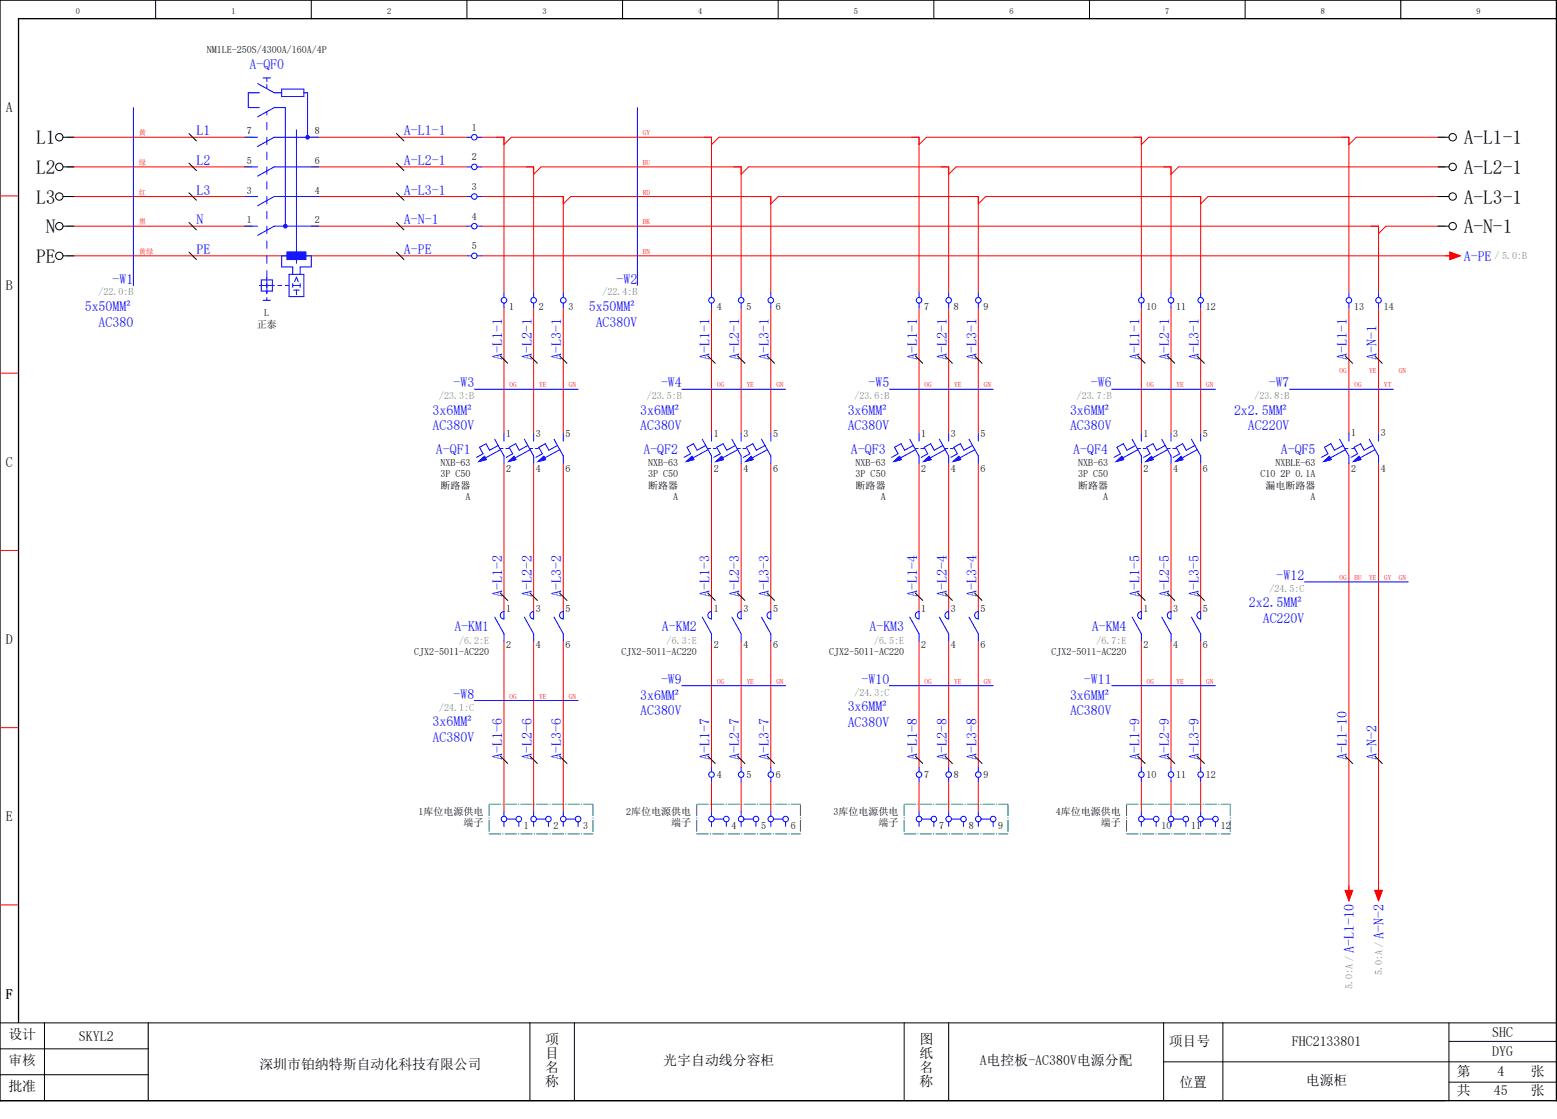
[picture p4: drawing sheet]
<svg xmlns="http://www.w3.org/2000/svg" width="420mm" height="302mm" viewBox="0 0 420 302" stroke-linecap="round" stroke-linejoin="round" font-family="sans-serif">
<g fill="none" stroke="#000" stroke-width=".27">
<path d="M42 0v5M84 0v5M126 0v5M168 0v5M210 0v5M252 0v5M294 0v5M336 0v5M378 0v5M0 276h420M12 276v21M40 276v21"/>
<path d="M143 276v21M155 276v21M244 276v21M256 276v21M314 276v21M330 276v21M391 276v21M0 297h390M0 290h40M0 283h40M314 286.5h106M391 292h29"/>
<path d="M391 281h29"/>
</g>
<path d="M0 0h420v297h-420zM420 5h-415v271" fill="none" stroke="#000" stroke-width=".35"/>
<g fill="none" stroke="#f00" stroke-width=".27">
<path d="M18 37h50M84 37h42M130 37h6v42M136 39l2-2h54v42M192 39l2-2h54v42M248 39l2-2h58v42M308 39l2-2h54v42M390 37h-24l-2 2M0 52.9h5M18 45h50M18 53h50M84 45h42"/>
<path d="M84 53h42M130 45h14v34M130 53h22v26M144 47l2-2h54v34M152 55l2-2h54v26M200 47l2-2h54v34M208 55l2-2h54v26M256 47l2-2h58v34M264 55l2-2h58v26M390 45h-72l-2 2M390 53h-64l-2 2M18 61h50"/>
<path d="M18 69h108M84 61h42M130 61h242v18M130 69h262M390 61h-16l-2 2M136 83v34M144 83v34M152 83v34M192 83v34M200 83v34M208 83v34M248 83v34"/>
<path d="M256 83v34M264 83v34M308 83v34M316 83v34M324 83v34M364 83v34M372 83v34M0 100.7h5M136 125v40M144 125v40M152 125v40M192 125v40"/>
<path d="M200 125v40M208 125v40M248 125v40M256 125v40M264 125v40M308 125v40M316 125v40M324 125v40M364 125v116M372 125v116M0 148.5h5M136 173v46"/>
<path d="M144 173v46M152 173v46M192 173v34M200 173v34M208 173v34M248 173v34M256 173v34M264 173v34M308 173v34M316 173v34M324 173v34M0 196.4h5"/>
<path d="M192 211v8M200 211v8M208 211v8M248 211v8M256 211v8M264 211v8M308 211v8M316 211v8M324 211v8M0 244.2h5"/>
</g>
<g fill="none" stroke="#00f" stroke-width=".27">
<path d="M80 35v36M74 53l-4.5 2.5M74 45l-4.5 2.5M70 77h4M70.5 75.5h3v3h-3zM72 75v4.3M74 61l-4.5 2.5M75 77h1M77 77h1M77.5 69h-1.5v3h3v2M77.5 68h5v2h-5zM78 74h4v6h-4z"/>
<path d="M79 77h2M79 76.5v1M79.3 78.3h1.5M79.5 76l.5-1.2 .5 1.2M80 78.3v1.2M81 76.5v1M82.5 69h1.5v3h-3v2M71 81h2M72 80.3v.7"/>
</g>
<path d="M77.5 68h5v2h-5z" fill="#00f" stroke="#00f" stroke-width=".27"/>
<g fill="#00f">
<circle cx="77" cy="61" r=".62"/>
<circle cx="83" cy="37" r=".62"/>
</g>
<g fill="none" stroke="#00f" stroke-width=".27">
<path d="M36 29v48M66 37h3.5M69.5 22.5l4.5 2.5h2M69.5 31.5l4.5-2.5h3v32M70 25h-3v4h3M71 21h2M72 21v1M72 22.8v1M72 30.2v.8M72 33v2M72 37v2M76 24h6v2h-6z"/>
<path d="M82 25h1v12M86 37h-12l-4.5 2.5M126 37h1.3M128.8 37h1.2M172 29v48M66 45h3.5M66 53h3.5M72 41v2M72 45v2M72 49v2M72 53v2M72 57v2"/>
<path d="M74 45h12M74 53h12M126 45h1.3M126 53h1.3M128.8 45h1.2M128.8 53h1.2M66 61h3.5M72 61v2M72 65v2M72 69v2M72 73v2M74 61h12"/>
<path d="M126 61h1.3M126 69h1.3M128.8 61h1.2M128.8 69h1.2M136 79v1.3M144 79v1.3M152 79v1.3M192 79v1.3M200 79v1.3M208 79v1.3M248 79v1.3M256 79v1.3"/>
<path d="M264 79v1.3M308 79v1.3M316 79v1.3M324 79v1.3M364 79v1.3M372 79v1.3M136 81.8v1.2M144 81.8v1.2M152 81.8v1.2M192 81.8v1.2M200 81.8v1.2M208 81.8v1.2"/>
<path d="M248 81.8v1.2M256 81.8v1.2M264 81.8v1.2M308 81.8v1.2M316 81.8v1.2M324 81.8v1.2M364 81.8v1.2M372 81.8v1.2M128 105h28M133.5 118.5l2.5 4.5v2M136 117v2M141.5 118.5l2.5 4.5v2"/>
<path d="M144 117v2M149.5 118.5l2.5 4.5v2M152 117v2M184 105h28M189.5 118.5l2.5 4.5v2M192 117v2M197.5 118.5l2.5 4.5v2M200 117v2M205.5 118.5l2.5 4.5v2M208 117v2M240 105h28M245.5 118.5l2.5 4.5v2"/>
<path d="M248 117v2M253.5 118.5l2.5 4.5v2M256 117v2M261.5 118.5l2.5 4.5v2M264 117v2M300 105h28M305.5 118.5l2.5 4.5v2M308 117v2M313.5 118.5l2.5 4.5v2M316 117v2M321.5 118.5l2.5 4.5v2M324 117v2"/>
<path d="M348 105h28M361.5 118.5l2.5 4.5v2M364 117v2M369.5 118.5l2.5 4.5v2M372 117v2M129.2 124.5l1.5-1.4 .5 .9zM134.4 120.2l-2.3 1.3-1-1.8-1.7 1 1 1.8-1.8 .9M135 121h.7M135.1 121.3l-4.1 2.3M136.5 121h.7M137.2 124.5l1.5-1.4 .5 .9zM142.4 120.2l-2.3 1.3-1-1.8-1.7 1 1 1.8-1.8 .9"/>
<path d="M143 121h.7M143.1 121.3l-4.1 2.3M144.5 121h.7M145.2 124.5l1.5-1.4 .5 .9zM150.4 120.2l-2.3 1.3-1-1.8-1.7 1 1 1.8-1.8 .9M151.1 121.3l-4.1 2.3M185.2 124.5l1.5-1.4 .5 .9zM190.4 120.2l-2.3 1.3-1-1.8-1.7 1 1 1.8-1.8 .9M191 121h.7M191.1 121.3l-4.1 2.3M192.5 121h.7M193.2 124.5l1.5-1.4 .5 .9z"/>
<path d="M198.4 120.2l-2.3 1.3-1-1.8-1.7 1 1 1.8-1.8 .9M199 121h.7M199.1 121.3l-4.1 2.3M200.5 121h.7M201.2 124.5l1.5-1.4 .5 .9zM206.4 120.2l-2.3 1.3-1-1.8-1.7 1 1 1.8-1.8 .9M207.1 121.3l-4.1 2.3M241.2 124.5l1.5-1.4 .5 .9zM246.4 120.2l-2.3 1.3-1-1.8-1.7 1 1 1.8-1.8 .9M247 121h.8M247.1 121.3l-4.1 2.3M248.5 121h.7"/>
<path d="M249.2 124.5l1.5-1.4 .5 .9zM254.4 120.2l-2.3 1.3-1-1.8-1.7 1 1 1.8-1.8 .9M255 121h.8M255.1 121.3l-4.1 2.3M256.5 121h.8M257.2 124.5l1.5-1.4 .5 .9zM262.4 120.2l-2.3 1.3-1-1.8-1.7 1 1 1.8-1.8 .9M263.1 121.3l-4.1 2.3M301.2 124.5l1.5-1.4 .5 .9zM306.4 120.2l-2.3 1.3-1-1.8-1.7 1 1 1.8-1.8 .9M307 121h.7M307.1 121.3l-4.1 2.3"/>
<path d="M308.5 121h.7M309.2 124.5l1.5-1.4 .5 .9zM314.4 120.2l-2.3 1.3-1-1.8-1.7 1 1 1.8-1.8 .9M315 121h.7M315.1 121.3l-4.1 2.3M316.5 121h.7M317.2 124.5l1.5-1.4 .5 .9zM322.4 120.2l-2.3 1.3-1-1.8-1.7 1 1 1.8-1.8 .9M323.1 121.3l-4.1 2.3M357.2 124.5l1.5-1.4 .5 .9zM362.4 120.2l-2.3 1.3-1-1.8-1.7 1 1 1.8-1.8 .9M363 121h.7"/>
<path d="M363.1 121.3l-4.1 2.3M364.8 121h.7M365.2 124.5l1.5-1.4 .5 .9zM370.4 120.2l-2.3 1.3-1-1.8-1.7 1 1 1.8-1.8 .9M371.1 121.3l-4.1 2.3M352 157h28M133.5 166.5l2.5 4.5v2M135.3 165.3l.7-.3v2a1 1 0 0 1-.9-.6 1 1 0 0 1 .2-1.1zM141.5 166.5l2.5 4.5v2M143.3 165.3l.7-.3v2a1 1 0 0 1-.9-.6 1 1 0 0 1 .2-1.1zM149.5 166.5l2.5 4.5v2M151.3 165.3l.7-.3v2a1 1 0 0 1-.9-.6 1 1 0 0 1 .2-1.1z"/>
<path d="M189.5 166.5l2.5 4.5v2M191.3 165.3l.7-.3v2a1 1 0 0 1-.9-.6 1 1 0 0 1 .2-1.1zM197.5 166.5l2.5 4.5v2M199.3 165.3l.7-.3v2a1 1 0 0 1-.9-.6 1 1 0 0 1 .2-1.1zM205.5 166.5l2.5 4.5v2M207.3 165.3l.7-.3v2a1 1 0 0 1-.9-.6 1 1 0 0 1 .2-1.1zM245.5 166.5l2.5 4.5v2M247.3 165.3l.7-.3v2a1 1 0 0 1-.9-.6 1 1 0 0 1 .2-1.1zM253.5 166.5l2.5 4.5v2M255.3 165.3l.7-.3v2a1 1 0 0 1-.9-.6 1 1 0 0 1 .2-1.1zM261.5 166.5l2.5 4.5v2M263.3 165.3l.7-.3v2a1 1 0 0 1-.9-.6 1 1 0 0 1 .2-1.1z"/>
<path d="M305.5 166.5l2.5 4.5M307.3 165.3l.7-.3v2a1 1 0 0 1-.9-.6 1 1 0 0 1 .2-1.1zM308 171v2M313.5 166.5l2.5 4.5v2M315.3 165.3l.7-.3v2a1 1 0 0 1-.9-.6 1 1 0 0 1 .2-1.1zM321.5 166.5l2.5 4.5v2M323.3 165.3l.7-.3v2a1 1 0 0 1-.9-.6 1 1 0 0 1 .2-1.1zM128 189h28M184 185h28M240 185h28M300 185h28M136 219v1.3"/>
<path d="M144 219v1.3M152 219v1.3M192 207v1.3M192 209.8v1.2M192 219v1.3M200 207v1.3M200 209.8v1.2M200 219v1.3M208 207v1.3M208 209.8v1.2M208 219v1.3M248 207v1.3"/>
<path d="M248 209.8v1.2M248 219v1.3M256 207v1.3M256 209.8v1.2M256 219v1.3M264 207v1.3M264 209.8v1.2M264 219v1.3M308 207v1.3M308 209.8v1.2M308 219v1.3M316 207v1.3"/>
<path d="M316 209.8v1.2M316 219v1.3M324 207v1.3M324 209.8v1.2M324 219v1.3M136 221.8v1.2M136.8 221h2.4M140 221.8v1.2M144 221.8v1.2M144.8 221h2.5M148 221.8v1.2M152 221.8v1.2"/>
<path d="M152.7 221h2.6M156 221.8v1.2M192 221.8v1.2M192.8 221h2.5M196 221.8v1.2M200 221.8v1.2M200.7 221h2.6M204 221.8v1.2M208 221.8v1.2M208.7 221h2.6M212 221.8v1.2M248 221.8v1.2"/>
<path d="M248.7 221h2.6M252 221.8v1.2M256 221.8v1.2M256.7 221h2.6M260 221.8v1.2M264 221.8v1.2M264.7 221h2.5M268 221.8v1.2M308 221.8v1.2M308.8 221h2.5M312 221.8v1.2M316 221.8v1.2"/>
<path d="M316.8 221h2.5M320 221.8v1.2M324 221.8v1.2M324.7 221h2.6M328 221.8v1.2"/>
<circle cx="128" cy="37" r=".75"/>
<circle cx="128" cy="53" r=".75"/>
<circle cx="128" cy="45" r=".75"/>
<circle cx="128" cy="61" r=".75"/>
<circle cx="128" cy="69" r=".75"/>
<circle cx="136" cy="81" r=".75"/>
<circle cx="144" cy="81" r=".75"/>
<circle cx="152" cy="81" r=".75"/>
<circle cx="192" cy="81" r=".75"/>
<circle cx="200" cy="81" r=".75"/>
<circle cx="208" cy="81" r=".75"/>
<circle cx="248" cy="81" r=".75"/>
<circle cx="256" cy="81" r=".75"/>
<circle cx="264" cy="81" r=".75"/>
<circle cx="308" cy="81" r=".75"/>
<circle cx="316" cy="81" r=".75"/>
<circle cx="324" cy="81" r=".75"/>
<circle cx="364" cy="81" r=".75"/>
<circle cx="372" cy="81" r=".75"/>
<circle cx="192" cy="209" r=".75"/>
<circle cx="200" cy="209" r=".75"/>
<circle cx="208" cy="209" r=".75"/>
<circle cx="248" cy="209" r=".75"/>
<circle cx="256" cy="209" r=".75"/>
<circle cx="264" cy="209" r=".75"/>
<circle cx="308" cy="209" r=".75"/>
<circle cx="316" cy="209" r=".75"/>
<circle cx="324" cy="209" r=".75"/>
<circle cx="136" cy="221" r=".75"/>
<circle cx="140" cy="221" r=".75"/>
<circle cx="144" cy="221" r=".75"/>
<circle cx="148" cy="221" r=".75"/>
<circle cx="152" cy="221" r=".75"/>
<circle cx="156" cy="221" r=".75"/>
<circle cx="192" cy="221" r=".75"/>
<circle cx="196" cy="221" r=".75"/>
<circle cx="200" cy="221" r=".75"/>
<circle cx="204" cy="221" r=".75"/>
<circle cx="208" cy="221" r=".75"/>
<circle cx="212" cy="221" r=".75"/>
<circle cx="248" cy="221" r=".75"/>
<circle cx="252" cy="221" r=".75"/>
<circle cx="256" cy="221" r=".75"/>
<circle cx="260" cy="221" r=".75"/>
<circle cx="264" cy="221" r=".75"/>
<circle cx="268" cy="221" r=".75"/>
<circle cx="308" cy="221" r=".75"/>
<circle cx="312" cy="221" r=".75"/>
<circle cx="316" cy="221" r=".75"/>
<circle cx="320" cy="221" r=".75"/>
<circle cx="324" cy="221" r=".75"/>
<circle cx="328" cy="221" r=".75"/>
</g>
<g fill="#00f" stroke="#00f" stroke-width=".27">
<path d="M137.2 124.5l1.5-1.4 .5 .9z"/>
<path d="M145.2 124.5l1.5-1.4 .5 .9z"/>
<path d="M129.2 124.5l1.5-1.4 .5 .9z"/>
<path d="M193.2 124.5l1.5-1.4 .5 .9z"/>
<path d="M201.2 124.5l1.5-1.4 .5 .9z"/>
<path d="M185.2 124.5l1.5-1.4 .5 .9z"/>
<path d="M249.2 124.5l1.5-1.4 .5 .9z"/>
<path d="M257.2 124.5l1.5-1.4 .5 .9z"/>
<path d="M241.2 124.5l1.5-1.4 .5 .9z"/>
<path d="M309.2 124.5l1.5-1.4 .5 .9z"/>
<path d="M317.2 124.5l1.5-1.4 .5 .9z"/>
<path d="M301.2 124.5l1.5-1.4 .5 .9z"/>
<path d="M365.2 124.5l1.5-1.4 .5 .9z"/>
<path d="M357.2 124.5l1.5-1.4 .5 .9z"/>
</g>
<g fill="none" stroke="#007f7f" stroke-width=".27" stroke-dasharray="3.2 .4 .3 .4" stroke-linecap="butt">
<path d="M132 217h28M132 217v8M160 217v8M188 217h28M188 217v8M216 217v8M244 217h28M244 217v8M272 217v8M304 217h28M304 217v8M332 217v8"/>
<path d="M132 225h28M188 225h28M244 225h28M304 225h28"/>
</g>
<g fill="#f00" stroke="#f00" stroke-width=".27">
<path d="M363 240.3h2l-1 2.7z"/>
<path d="M371 240.3h2l-1 2.7z"/>
<path d="M391.3 68l2.7 1-2.7 1z"/>
</g>
<path d="M390 69h1.3M391.3 68l2.7 1-2.7 1zM364 239v1.3M372 239v1.3M363 240.3h2l-1 2.7zM371 240.3h2l-1 2.7z" fill="none" stroke="#f00" stroke-width=".27"/>
<g fill="none" stroke="#000" stroke-width=".27">
<path d="M17 37h3M51 36l2 2M107 36l2 2M388 37h3M17 45h3M17 53h3M51 44l2 2M51 52l2 2M107 44l2 2M107 52l2 2M388 45h3M388 53h3"/>
<path d="M17 61h3M17 69h3M51 60l2 2M51 68l2 2M107 60l2 2M107 68l2 2M388 61h3M135 96l2 2M143 96l2 2M151 96l2 2M191 96l2 2M199 96l2 2"/>
<path d="M207 96l2 2M247 96l2 2M255 96l2 2M263 96l2 2M307 96l2 2M315 96l2 2M323 96l2 2M363 96l2 2M371 96l2 2M135 160l2 2M143 160l2 2M151 160l2 2"/>
<path d="M191 160l2 2M199 160l2 2M207 160l2 2M247 160l2 2M255 160l2 2M263 160l2 2M307 160l2 2M315 160l2 2M323 160l2 2M135 204l2 2M143 204l2 2M151 204l2 2"/>
<path d="M191 204l2 2M199 204l2 2M207 204l2 2M247 204l2 2M255 204l2 2M263 204l2 2M307 204l2 2M315 204l2 2M323 204l2 2M363 204l2 2M371 204l2 2"/>
<circle cx="16" cy="37" r="1"/>
<circle cx="392" cy="37" r="1"/>
<circle cx="16" cy="45" r="1"/>
<circle cx="16" cy="53" r="1"/>
<circle cx="392" cy="45" r="1"/>
<circle cx="392" cy="53" r="1"/>
<circle cx="16" cy="69" r="1"/>
<circle cx="16" cy="61" r="1"/>
<circle cx="392" cy="61" r="1"/>
</g>
<g font-size="5.3">
<text x="9.8" y="38.9">L1</text>
<text x="395" y="38.9">A-L1-1</text>
<text x="9.8" y="46.9">L2</text>
<text x="395" y="46.9">A-L2-1</text>
<text x="9.8" y="54.9">L3</text>
<text x="395" y="54.9">A-L3-1</text>
<text x="12.4" y="62.9">N</text>
<text x="395" y="62.9">A-N-1</text>
<text x="9.8" y="70.9">PE</text>
</g>
<g font-size="3.7" fill="#00f">
<text x="67.3" y="18.5">A-QF0</text>
<text x="53" y="36.5">L1</text>
<text x="109" y="36.5">A-L1-1</text>
<text x="53" y="44.5">L2</text>
<text x="109" y="44.5">A-L2-1</text>
<text x="53" y="52.5">L3</text>
<text x="109" y="52.5">A-L3-1</text>
<text x="53" y="60.5">N</text>
<text x="109" y="60.5">A-N-1</text>
<text x="53" y="68.5">PE</text>
<text x="109" y="68.5">A-PE</text>
<text x="395" y="70.4">A-PE</text>
<text x="30.4" y="76.5">-W1</text>
<text x="166.4" y="76.5">-W2</text>
<text x="22.9" y="83.9">5x50MM²</text>
<text x="158.9" y="83.9">5x50MM²</text>
<text x="26.6" y="88.1">AC380</text>
<text x="160.7" y="88.1">AC380V</text>
<text x="135.5" y="97" transform="rotate(-90 135.5 97)">A-L1-1</text>
<text x="143.5" y="97" transform="rotate(-90 143.5 97)">A-L2-1</text>
<text x="151.5" y="97" transform="rotate(-90 151.5 97)">A-L3-1</text>
<text x="191.5" y="97" transform="rotate(-90 191.5 97)">A-L1-1</text>
<text x="199.5" y="97" transform="rotate(-90 199.5 97)">A-L2-1</text>
<text x="207.5" y="97" transform="rotate(-90 207.5 97)">A-L3-1</text>
<text x="247.5" y="97" transform="rotate(-90 247.5 97)">A-L1-1</text>
<text x="255.5" y="97" transform="rotate(-90 255.5 97)">A-L2-1</text>
<text x="263.5" y="97" transform="rotate(-90 263.5 97)">A-L3-1</text>
<text x="307.5" y="97" transform="rotate(-90 307.5 97)">A-L1-1</text>
<text x="315.5" y="97" transform="rotate(-90 315.5 97)">A-L2-1</text>
<text x="323.5" y="97" transform="rotate(-90 323.5 97)">A-L3-1</text>
<text x="363.5" y="97" transform="rotate(-90 363.5 97)">A-L1-1</text>
<text x="371.5" y="97" transform="rotate(-90 371.5 97)">A-N-1</text>
<text x="122.4" y="104.5">-W3</text>
<text x="178.4" y="104.5">-W4</text>
<text x="234.4" y="104.5">-W5</text>
<text x="294.4" y="104.5">-W6</text>
<text x="342.4" y="104.5">-W7</text>
<text x="116.8" y="111.9">3x6MM²</text>
<text x="172.7" y="111.9">3x6MM²</text>
<text x="228.7" y="111.9">3x6MM²</text>
<text x="288.8" y="111.9">3x6MM²</text>
<text x="333" y="111.9">2x2.5MM²</text>
<text x="116.8" y="116.1">AC380V</text>
<text x="172.7" y="116.1">AC380V</text>
<text x="228.7" y="116.1">AC380V</text>
<text x="288.8" y="116.1">AC380V</text>
<text x="336.8" y="116.1">AC220V</text>
<text x="117.6" y="122.4">A-QF1</text>
<text x="173.6" y="122.4">A-QF2</text>
<text x="229.6" y="122.4">A-QF3</text>
<text x="289.6" y="122.4">A-QF4</text>
<text x="345.6" y="122.4">A-QF5</text>
<text x="135.5" y="161" transform="rotate(-90 135.5 161)">A-L1-2</text>
<text x="143.5" y="161" transform="rotate(-90 143.5 161)">A-L2-2</text>
<text x="151.5" y="161" transform="rotate(-90 151.5 161)">A-L3-2</text>
<text x="191.5" y="161" transform="rotate(-90 191.5 161)">A-L1-3</text>
<text x="199.5" y="161" transform="rotate(-90 199.5 161)">A-L2-3</text>
<text x="207.5" y="161" transform="rotate(-90 207.5 161)">A-L3-3</text>
<text x="247.5" y="161" transform="rotate(-90 247.5 161)">A-L1-4</text>
<text x="255.5" y="161" transform="rotate(-90 255.5 161)">A-L2-4</text>
<text x="263.5" y="161" transform="rotate(-90 263.5 161)">A-L3-4</text>
<text x="307.5" y="161" transform="rotate(-90 307.5 161)">A-L1-5</text>
<text x="315.5" y="161" transform="rotate(-90 315.5 161)">A-L2-5</text>
<text x="323.5" y="161" transform="rotate(-90 323.5 161)">A-L3-5</text>
<text x="344.5" y="156.5">-W12</text>
<text x="337" y="163.9">2x2.5MM²</text>
<text x="122.6" y="170.4">A-KM1</text>
<text x="178.6" y="170.4">A-KM2</text>
<text x="234.6" y="170.4">A-KM3</text>
<text x="294.6" y="170.4">A-KM4</text>
<text x="340.8" y="168.1">AC220V</text>
<text x="178.4" y="184.5">-W9</text>
<text x="232.5" y="184.5">-W10</text>
<text x="292.5" y="184.5">-W11</text>
<text x="122.4" y="188.5">-W8</text>
<text x="172.7" y="188.8">3x6MM²</text>
<text x="228.7" y="191.9">3x6MM²</text>
<text x="288.8" y="188.8">3x6MM²</text>
<text x="116.8" y="195.9">3x6MM²</text>
<text x="172.7" y="193.1">AC380V</text>
<text x="228.7" y="196.1">AC380V</text>
<text x="288.8" y="193.1">AC380V</text>
<text x="116.8" y="200.1">AC380V</text>
<text x="135.5" y="205" transform="rotate(-90 135.5 205)">A-L1-6</text>
<text x="143.5" y="205" transform="rotate(-90 143.5 205)">A-L2-6</text>
<text x="151.5" y="205" transform="rotate(-90 151.5 205)">A-L3-6</text>
<text x="191.5" y="205" transform="rotate(-90 191.5 205)">A-L1-7</text>
<text x="199.5" y="205" transform="rotate(-90 199.5 205)">A-L2-7</text>
<text x="207.5" y="205" transform="rotate(-90 207.5 205)">A-L3-7</text>
<text x="247.5" y="205" transform="rotate(-90 247.5 205)">A-L1-8</text>
<text x="255.5" y="205" transform="rotate(-90 255.5 205)">A-L2-8</text>
<text x="263.5" y="205" transform="rotate(-90 263.5 205)">A-L3-8</text>
<text x="307.5" y="205" transform="rotate(-90 307.5 205)">A-L1-9</text>
<text x="315.5" y="205" transform="rotate(-90 315.5 205)">A-L2-9</text>
<text x="323.5" y="205" transform="rotate(-90 323.5 205)">A-L3-9</text>
<text x="363.5" y="205" transform="rotate(-90 363.5 205)">A-L1-10</text>
<text x="371.5" y="205" transform="rotate(-90 371.5 205)">A-N-2</text>
<text x="365.3" y="257.2" transform="rotate(-90 365.3 257.2)">A-L1-10</text>
<text x="373.3" y="253.4" transform="rotate(-90 373.3 253.4)">A-N-2</text>
</g>
<g font-size="3.7">
<text x="1.6" y="30.3">A</text>
<text x="1.6" y="78.1">B</text>
<text x="1.6" y="126">C</text>
<text x="1.6" y="173.8">D</text>
<text x="1.6" y="221.6">E</text>
<text x="1.6" y="269.5">F</text>
<text x="2.2" y="280.4">设计</text>
<text x="21.3" y="280.9">SKYL2</text>
<text x="147.1" y="281.8">项</text>
<text x="248.1" y="281.8">图</text>
<text x="402.7" y="279.9">SHC</text>
<text x="2.2" y="287.4">审核</text>
<text x="147.1" y="285.5">目</text>
<text x="179" y="287.4">光宇自动线分容柜</text>
<text x="248.1" y="285.5">纸</text>
<text x="264.4" y="287.4">A电控板-AC380V电源分配</text>
<text x="315.4" y="282.4">项目号</text>
<text x="348.6" y="282.4">FHC2133801</text>
<text x="402.7" y="284.9">DYG</text>
<text x="70" y="288.5">深圳市铂纳特斯自动化科技有限公司</text>
<text x="147.1" y="289.3">名</text>
<text x="147.1" y="293">称</text>
<text x="248.1" y="289.3">名</text>
<text x="248.1" y="293">称</text>
<text x="318.2" y="293.4">位置</text>
<text x="352.4" y="292.9">电源柜</text>
<text x="393.1" y="290.4">第</text>
<text x="404.1" y="290.4">4</text>
<text x="413.1" y="290.4">张</text>
<text x="2.2" y="294.4">批准</text>
<text x="393.1" y="295.4">共</text>
<text x="403.1" y="295.4">45</text>
<text x="413.1" y="295.4">张</text>
</g>
<g font-size="2.7">
<text x="55.8" y="14.4">NM1LE-250S/4300A/160A/4P</text>
<text x="127.3" y="35.3">1</text>
<text x="66.6" y="36.3">7</text>
<text x="85" y="36.3">8</text>
<text x="66.6" y="44.3">5</text>
<text x="85" y="44.3">6</text>
<text x="127.3" y="43.3">2</text>
<text x="66.6" y="52.3">3</text>
<text x="85" y="52.3">4</text>
<text x="127.3" y="51.3">3</text>
<text x="127.3" y="59.3">4</text>
<text x="66.6" y="60.3">1</text>
<text x="85" y="60.3">2</text>
<text x="127.3" y="67.3">5</text>
<text x="137.4" y="83.8">1</text>
<text x="145.4" y="83.8">2</text>
<text x="153.4" y="83.8">3</text>
<text x="193.4" y="83.8">4</text>
<text x="201.4" y="83.8">5</text>
<text x="209.4" y="83.8">6</text>
<text x="249.4" y="83.8">7</text>
<text x="257.4" y="83.8">8</text>
<text x="265.4" y="83.8">9</text>
<text x="309.4" y="83.8">10</text>
<text x="317.4" y="83.8">11</text>
<text x="325.4" y="83.8">12</text>
<text x="365.4" y="83.8">13</text>
<text x="373.4" y="83.8">14</text>
<text x="69.3" y="88.4">正泰</text>
<text x="71.3" y="85.4">L</text>
<text x="136.6" y="118.1">1</text>
<text x="144.6" y="118.1">3</text>
<text x="152.6" y="118.1">5</text>
<text x="192.6" y="118.1">1</text>
<text x="200.6" y="118.1">3</text>
<text x="208.6" y="118.1">5</text>
<text x="248.6" y="118.1">1</text>
<text x="256.6" y="118.1">3</text>
<text x="264.6" y="118.1">5</text>
<text x="308.6" y="118.1">1</text>
<text x="316.6" y="118.1">3</text>
<text x="324.6" y="118.1">5</text>
<text x="364.6" y="117.7">1</text>
<text x="372.6" y="117.7">3</text>
<text x="118.9" y="125.7">NXB-63</text>
<text x="174.9" y="125.7">NXB-63</text>
<text x="230.9" y="125.7">NXB-63</text>
<text x="290.9" y="125.7">NXB-63</text>
<text x="344.2" y="125.7">NXBLE-63</text>
<text x="118.9" y="128.8">3P C50</text>
<text x="118.9" y="131.8">断路器</text>
<text x="136.6" y="127.4">2</text>
<text x="144.6" y="127.4">4</text>
<text x="152.6" y="127.4">6</text>
<text x="174.9" y="128.8">3P C50</text>
<text x="174.9" y="131.8">断路器</text>
<text x="192.6" y="127.4">2</text>
<text x="200.6" y="127.4">4</text>
<text x="208.6" y="127.4">6</text>
<text x="230.9" y="128.8">3P C50</text>
<text x="230.9" y="131.8">断路器</text>
<text x="248.6" y="127.4">2</text>
<text x="256.6" y="127.4">4</text>
<text x="264.6" y="127.4">6</text>
<text x="290.9" y="128.8">3P C50</text>
<text x="290.9" y="131.8">断路器</text>
<text x="308.6" y="127.4">2</text>
<text x="316.6" y="127.4">4</text>
<text x="324.6" y="127.4">6</text>
<text x="340.2" y="128.8">C10 2P 0.1A</text>
<text x="341.5" y="131.8">漏电断路器</text>
<text x="364.6" y="127.4">2</text>
<text x="372.6" y="127.4">4</text>
<text x="125.6" y="134.9">A</text>
<text x="181.6" y="134.9">A</text>
<text x="237.7" y="134.9">A</text>
<text x="297.6" y="134.9">A</text>
<text x="353.6" y="134.9">A</text>
<text x="136.6" y="165.1">1</text>
<text x="144.6" y="165.1">3</text>
<text x="152.6" y="165.1">5</text>
<text x="192.6" y="165.1">1</text>
<text x="200.6" y="165.1">3</text>
<text x="208.6" y="165.1">5</text>
<text x="248.6" y="165.1">1</text>
<text x="256.6" y="165.1">3</text>
<text x="264.6" y="165.1">5</text>
<text x="308.6" y="165.1">1</text>
<text x="316.6" y="165.1">3</text>
<text x="324.6" y="165.1">5</text>
<text x="111.8" y="176.8">CJX2-5011-AC220</text>
<text x="136.6" y="175">2</text>
<text x="144.6" y="175">4</text>
<text x="152.6" y="175">6</text>
<text x="167.8" y="176.8">CJX2-5011-AC220</text>
<text x="192.6" y="175">2</text>
<text x="200.6" y="175">4</text>
<text x="208.6" y="175">6</text>
<text x="223.8" y="176.8">CJX2-5011-AC220</text>
<text x="248.6" y="175">2</text>
<text x="256.6" y="175">4</text>
<text x="264.6" y="175">6</text>
<text x="283.8" y="176.8">CJX2-5011-AC220</text>
<text x="308.6" y="175">2</text>
<text x="316.6" y="175">4</text>
<text x="324.6" y="175">6</text>
<text x="193.4" y="210">4</text>
<text x="201.4" y="210">5</text>
<text x="209.4" y="210">6</text>
<text x="249.4" y="210">7</text>
<text x="257.4" y="210">8</text>
<text x="265.4" y="210">9</text>
<text x="309.4" y="210">10</text>
<text x="317.4" y="210">11</text>
<text x="325.4" y="210">12</text>
<text x="112.9" y="219.9">1库位电源供电</text>
<text x="168.9" y="219.9">2库位电源供电</text>
<text x="225" y="219.9">3库位电源供电</text>
<text x="284.9" y="219.9">4库位电源供电</text>
<text x="125.1" y="222.9">端子</text>
<text x="141.4" y="223.8">1</text>
<text x="149.4" y="223.8">2</text>
<text x="157.4" y="223.8">3</text>
<text x="181.1" y="222.9">端子</text>
<text x="197.4" y="223.8">4</text>
<text x="205.4" y="223.8">5</text>
<text x="213.4" y="223.8">6</text>
<text x="237.1" y="222.9">端子</text>
<text x="253.4" y="223.8">7</text>
<text x="261.4" y="223.8">8</text>
<text x="269.4" y="223.8">9</text>
<text x="297.1" y="222.9">端子</text>
<text x="313.4" y="223.8">10</text>
<text x="321.4" y="223.8">11</text>
<text x="329.4" y="223.8">12</text>
</g>
<g font-size="2.7" fill="#7ca552">
<text x="403.3" y="70">/ 5.0:B</text>
<text x="26.5" y="79.7">/22.0:B</text>
<text x="162.6" y="79.7">/22.4:B</text>
<text x="118.5" y="107.7">/23.3:B</text>
<text x="174.5" y="107.7">/23.5:B</text>
<text x="230.6" y="107.7">/23.6:B</text>
<text x="290.5" y="107.7">/23.7:B</text>
<text x="338.5" y="107.7">/23.8:B</text>
<text x="342.6" y="159.7">/24.5:C</text>
<text x="123.9" y="173.7">/6.2:E</text>
<text x="179.9" y="173.7">/6.3:E</text>
<text x="235.9" y="173.7">/6.5:E</text>
<text x="295.9" y="173.7">/6.7:E</text>
<text x="118.5" y="191.7">/24.1:C</text>
<text x="230.6" y="187.7">/24.3:C</text>
<text x="373" y="263" transform="rotate(-90 373 263)">5.0:A /</text>
<text x="365" y="266.8" transform="rotate(-90 365 266.8)">5.0:A /</text>
</g>
<g font-size="2.3">
<text x="20.4" y="3.7">0</text>
<text x="62.4" y="3.7">1</text>
<text x="104.4" y="3.7">2</text>
<text x="146.4" y="3.7">3</text>
<text x="188.4" y="3.7">4</text>
<text x="230.4" y="3.7">5</text>
<text x="272.4" y="3.7">6</text>
<text x="314.4" y="3.7">7</text>
<text x="356.4" y="3.7">8</text>
<text x="398.4" y="3.7">9</text>
</g>
<g font-size="2" fill="#f00">
<text x="37.5" y="36.5">黄</text>
<text x="173.5" y="36.5">GY</text>
<text x="37.5" y="44.5">绿</text>
<text x="173.5" y="44.5">BU</text>
<text x="37.5" y="52.5">红</text>
<text x="173.5" y="52.5">RD</text>
<text x="37.5" y="60.5">黑</text>
<text x="173.5" y="60.5">BK</text>
<text x="37.5" y="68.5">黄绿</text>
<text x="173.5" y="68.5">BN</text>
<text x="361.5" y="100.5">OG</text>
<text x="369.5" y="100.5">YE</text>
<text x="377.5" y="100.5">GN</text>
<text x="137.5" y="104.5">OG</text>
<text x="145.5" y="104.5">YE</text>
<text x="153.5" y="104.5">GN</text>
<text x="193.5" y="104.5">OG</text>
<text x="201.5" y="104.5">YE</text>
<text x="209.5" y="104.5">GN</text>
<text x="249.5" y="104.5">OG</text>
<text x="257.5" y="104.5">YE</text>
<text x="265.5" y="104.5">GN</text>
<text x="309.5" y="104.5">OG</text>
<text x="317.5" y="104.5">YE</text>
<text x="325.5" y="104.5">GN</text>
<text x="365.5" y="104.5">OG</text>
<text x="373.5" y="104.5">VT</text>
<text x="361.5" y="156.5">OG</text>
<text x="365.5" y="156.5">BU</text>
<text x="369.5" y="156.5">YE</text>
<text x="373.5" y="156.5">GY</text>
<text x="377.5" y="156.5">GN</text>
<text x="193.5" y="184.5">OG</text>
<text x="201.5" y="184.5">YE</text>
<text x="209.5" y="184.5">GN</text>
<text x="249.5" y="184.5">OG</text>
<text x="257.5" y="184.5">YE</text>
<text x="265.5" y="184.5">GN</text>
<text x="309.5" y="184.5">OG</text>
<text x="317.5" y="184.5">YE</text>
<text x="325.5" y="184.5">GN</text>
<text x="137.5" y="188.5">OG</text>
<text x="145.5" y="188.5">YE</text>
<text x="153.5" y="188.5">GN</text>
</g>
</svg>
